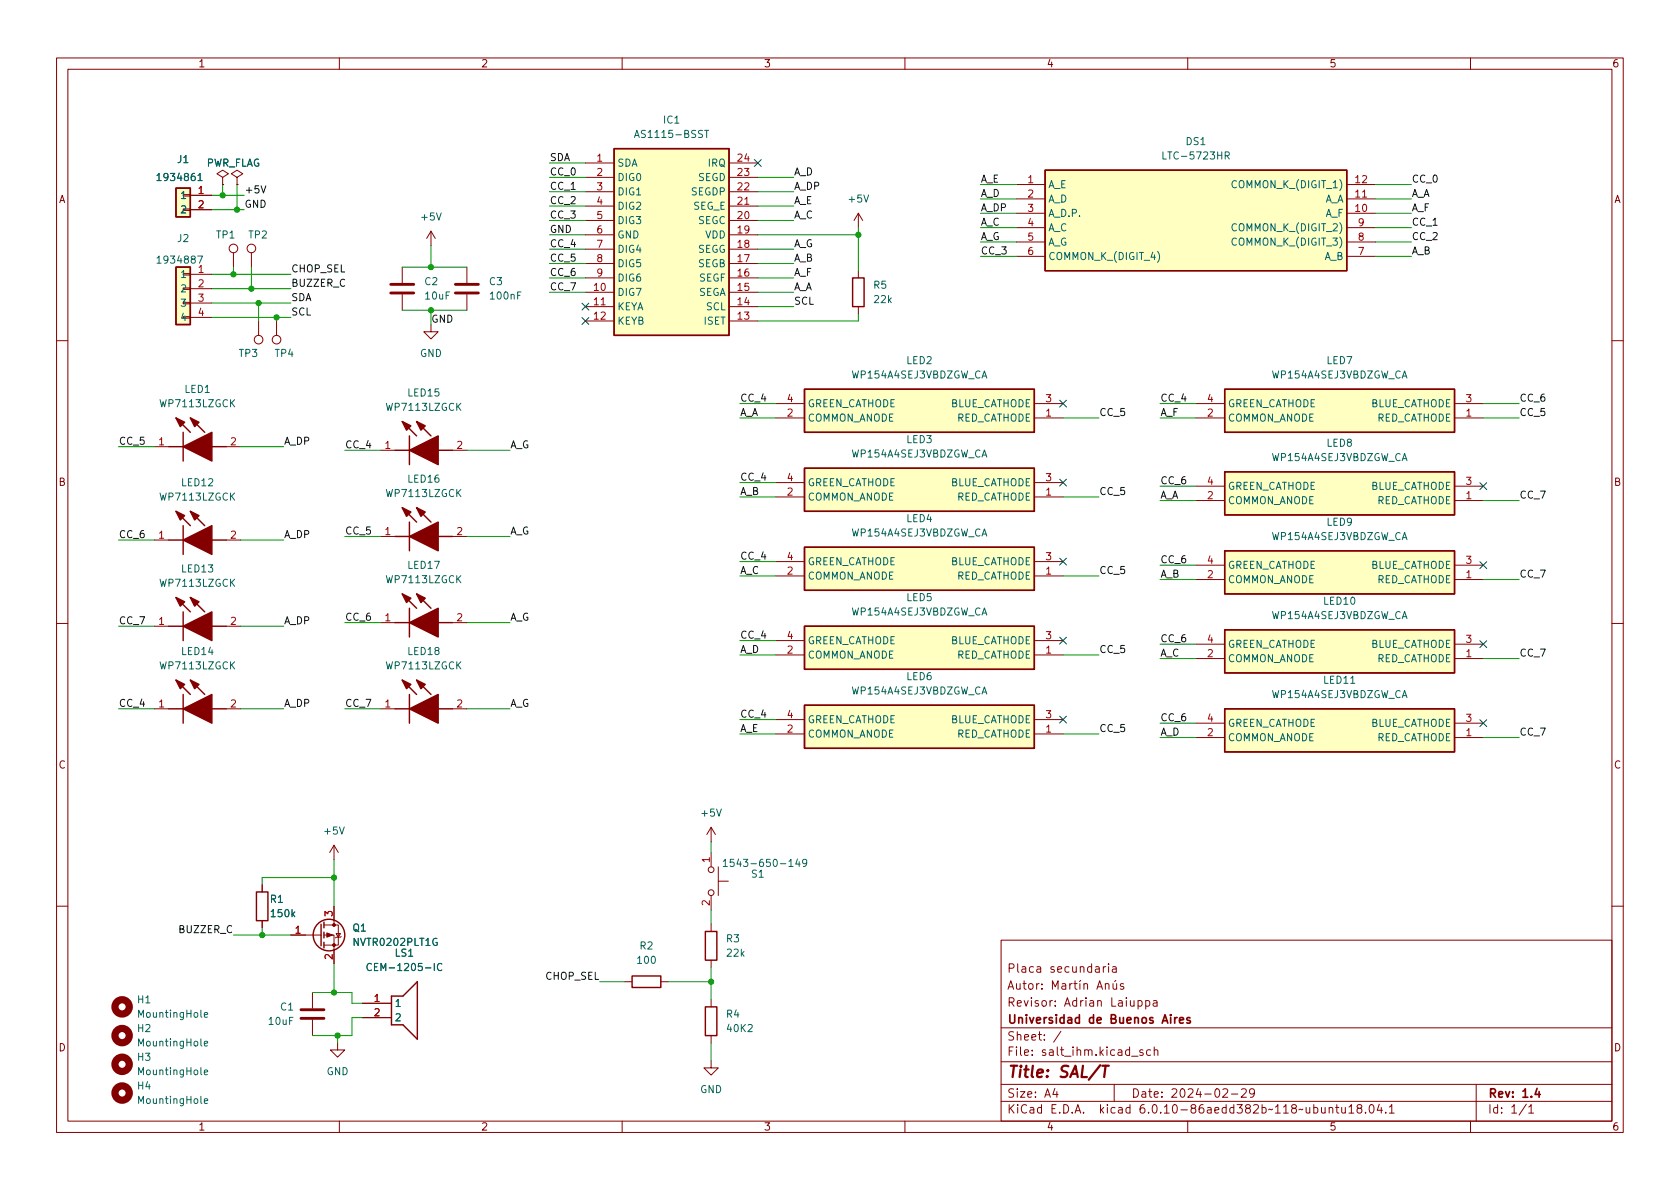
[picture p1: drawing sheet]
<svg xmlns="http://www.w3.org/2000/svg" width="297mm" height="210mm" viewBox="0 0 297 210" stroke-linecap="round" stroke-linejoin="round" font-family="sans-serif">
<g fill="none" stroke="#840000" stroke-width=".18">
<path d="M10 10.2h277v190.1h-277zM12 12.2h273v186.1h-273zM60 10.2v2M110 10.2v2M160 10.2v2M210 10.2v2M260 10.2v2M32.4 34.4h1.3v.3h-1.3zM33.7 34.5h3.8M33.7 37.1h3.8M39.4 31.4l1-.7-1-.6-1 .6 1 .7v1.2M39.4 32.6h.1"/>
<path d="M41.9 31.4l1-.7-1-.6-1 .6 1 .7v1.2M41.9 32.6h.1M103.5 28.8h5.1M103.5 31.4h5.1M103.5 39h5.1M103.5 36.4h5.1M103.5 33.9h5.1M128.9 28.8h5.1M128.9 31.4h5.1M128.9 39h5.1M128.9 36.4h5.1M128.9 33.9h5.1"/>
<path d="M151.8 37.7v2.6M151.8 37.7l-.8 1.3M151.8 37.7l.7 1.3M179.7 32.6h5.1M179.7 37.7h5.1M179.7 35.2h5.1M238.1 32.6h5.1M238.1 37.7h5.1M238.1 35.2h5.1M32.4 48.4h1.3v.2h-1.3zM33.7 48.5h3.8M33.7 51h3.8"/>
<path d="M33.7 53.6h3.8M33.7 56.1h3.8M41.3 44.7v2.5M44.4 44.7v2.5M45.7 56.8v2.5M48.9 56.8v2.5M71.1 47.2v2.8M71.1 52.1v2.8M76.2 57.4v1.3h1.3l-1.3 1.2-1.3-1.2h1.3M76.2 40.9l-.8 1.3M76.2 40.9v2.5M76.2 40.9l.8 1.3"/>
<path d="M82.5 47.2v2.8M82.5 52.1v2.8M103.5 51.7h5.1M103.5 54.2h5.1M103.5 56.8h5.1M103.5 49.1h5.1M103.5 46.6h5.1M103.5 44.1h5.1M103.5 41.5h5.1M128.9 51.7h5.1M128.9 54.2h5.1M128.9 56.8h5.1"/>
<path d="M128.9 49.1h5.1M128.9 46.6h5.1M128.9 44.1h5.1M128.9 41.5h5.1M151.8 47.9v1.2M151.8 54.2v1.3M179.7 40.3h5.1M179.7 42.8h5.1M179.7 45.3h5.1M238.1 40.3h5.1M238.1 42.8h5.1M238.1 45.3h5.1"/>
<path d="M10 60.2h2M27.3 79h2.5M40 79h2.5M67.3 79.6h2.5M80 79.6h2.5M137.2 73.9h5M137.2 71.4h5M182.9 73.9h5.1M182.9 71.4h5.1M211.5 73.9h5M211.5 71.4h5M257.2 73.9h5.1"/>
<path d="M257.2 71.4h5.1M285 60.2h2M27.3 95.5h2.5M40 95.5h2.5M67.3 94.9h2.5M80 94.9h2.5M137.2 87.9h5M137.2 85.3h5M137.2 99.3h5M182.9 87.9h5.1M182.9 85.3h5.1M182.9 99.3h5.1"/>
<path d="M211.5 88.5h5M211.5 86h5M211.5 99.9h5M257.2 88.5h5.1M257.2 86h5.1M257.2 99.9h5.1M10 110.2h2M27.3 110.7h2.5M40 110.7h2.5M67.3 110.1h2.5M80 110.1h2.5M137.2 101.8h5"/>
<path d="M137.2 115.8h5M137.2 113.3h5M182.9 101.8h5.1M182.9 115.8h5.1M182.9 113.3h5.1M211.5 116.5h5M211.5 113.9h5M211.5 102.5h5M257.2 116.5h5.1M257.2 113.9h5.1M257.2 102.5h5.1M285 110.2h2"/>
<path d="M27.3 125.3h2.5M40 125.3h2.5M67.3 125.3h2.5M80 125.3h2.5M137.2 129.8h5M137.2 127.2h5M182.9 129.8h5.1M182.9 127.2h5.1M211.5 130.4h5M211.5 127.9h5M257.2 130.4h5.1M257.2 127.9h5.1"/>
<path d="M46.4 156.5v1.2M59.1 149.5v2.5M59.1 149.5l-.8 1.2M59.1 149.5l.7 1.2M125.7 146.3v2.5M125.7 150.7v2.6M125.7 158.4v2.5M125.7 146.3l-.7 1.3M125.7 146.3l.8 1.3M127 155.8h1.8M127 153.3v5.1M10 160.2h2"/>
<path d="M46.4 162.8v1.3M51.4 165.3h5.4M55.2 175.5v2.8M57.3 165.3h1.8v5.1M57.3 163.6h2.5v3.5h-2.5M59.1 160.3v3.3M59.4 165.1h.8l-.4 .6zM60.3 165.6l-.1 .1h-.8l-.1 .2M64.1 177.4h5.1M64.1 180h5.1M110.5 173.6h1.3M116.8 173.6h1.3"/>
<path d="M125.7 163.4v1.3M125.7 169.8v1.3M125.7 176.8v1.2M177 166.3h108v32h-108zM178.2 174.9l.5-1.5 .5 1.5M178.4 174.5h.7M179.7 173.9l.1 1h.3l.3-.1M180.4 173.9v1M180.9 173.9h.5M181.1 173.4v1.3l.3 .2M182 174l.4-.1 .2 .3v.4l-.2 .3h-.4l-.1-.3v-.4zM183.3 173.9v1"/>
<path d="M183.7 173.9l-.3 .1-.1 .2M184.2 174.8v.1M184.2 174v.1M186.1 174.9v-1.5l.5 1.1 .5-1.1v1.5M187.8 174h.6v.9M188.4 174.3l-.5 .1a.29 .29 0 0 0-.2 .2 .29 .29 0 0 0 .2 .3h.5M189.1 173.9v1M189.6 173.9l-.3 .1-.2 .2M189.9 173.9h.5M190.1 173.4v1.3l.3 .2M190.9 173.9v1M191.1 173.4l-.2 .2"/>
<path d="M191.6 174.1l.3-.2 .3 .1 .1 .9M191.6 173.9v1M193.9 174.9l.5-1.5 .5 1.5M194.1 174.5h.7M195.1 170.9v1M195.4 174.1l.2-.2 .4 .1 .1 .9M195.4 173.9v1M195.5 170.9l-.3 .1-.1 .2M196 170.4v.2M196 170.9v1M196.7 171h.6l.1 .9M196.8 173.9l.1 1h.3l.2-.1"/>
<path d="M197.3 173.4l-.2 .2M197.4 171.3l-.5 .1a.29 .29 0 0 0-.3 .2 .29 .29 0 0 0 .3 .3h.5M197.4 173.9v1M198.6 174l-.3-.1-.2 .2v.3l.5 .1v.4h-.5M201.2 177l.4-.1 .3 .3v.4l-.1 .3h-.6M201.2 176.9v1.5M202.6 177l.4-.1 .3 .3v.4l-.2 .3h-.5M202.6 176.9v1.5M203.9 177h.6l.1 .9M204.6 177.3l-.5 .1a.29 .29 0 0 0-.2 .2 .29 .29 0 0 0 .2 .3h.5M285 160.2h2M55.2 180.3v2.8"/>
<path d="M59.7 184.4v1.3h1.3l-1.3 1.2-1.3-1.2h1.3M60 198.3v2M110 198.3v2M125.7 187.6v1.2h1.3l-1.3 1.3-1.2-1.3h1.2M125.7 183.1v1.3M160 198.3v2M177 194.8h108M177 191.8h108M177 187.8h108M177 181.8h108M186.5 192.5l-.4 1h1M186.9 193v1"/>
<path d="M187.6 182.4l-1.3 1.9M197 191.8v3M200.1 186.8h1.1M202.1 185.7l-.4-.1-.2 .2 .1 .3 .5 .1v.4h-.6M203.4 185.7l-.4-.1-.3 .3v.4l.2 .3h.5M204.1 185.8l.2-.2 .3 .1 .1 .9M204.1 185.1v1.5M210 198.3v2M216.2 192.7l.6-.2 .2 .2 .1 .3-1 1h1M217.7 193.5h1.2M219.5 192.7l.6-.2 .2 .2 .1 .3-1 1h1M221.8 193.2l-.3 .3-.4-.1-.2-.2 .2-.6 .4-.1 .2 .2a.99 .99 0 0 1-.3 1.3h-.3"/>
<path d="M235 196l.2-.2 .4 .1v.9M235 195.8v1M236.1 195.8h.6M236.4 195.3v1.3l.3 .2M237.2 195.8l.1 1h.3l.3-.1M237.9 195.8v1M238.5 195.8l.4-.5v1.5M238.5 196.8h.9M240.2 196l-.3-.3 .1-.2 .2-.2 .4 .1 .2 .2-.1 .2-.6 .2-.2 .3 .1 .4 .2 .1h.3l.3-.3-.1-.4-.2-.1M241.4 196.7v.1M242.3 195.4l.1-.1a.81 .81 0 0 1 .6 .7 .81 .81 0 0 1-.3 .8h-.1a.81 .81 0 0 1-.6-.6 .81 .81 0 0 1 .3-.8zM243.9 195.3l-.4 1h.9"/>
<path d="M244.2 195.8v1M245 196.7v.1M245.6 195.8l.5-.5v1.5M245.6 196.8h.9M260 198.3v2M261 191.8v6.5M269.9 195.3l-1.3 1.9M270.3 195.8l.4-.5v1.5M270.3 196.8h.9"/>
<circle cx="41.3" cy="43.9" r=".76"/>
<circle cx="44.4" cy="43.9" r=".76"/>
<circle cx="45.7" cy="60.1" r=".76"/>
<circle cx="48.9" cy="60.1" r=".76"/>
<circle cx="125.7" cy="153.8" r=".51"/>
<circle cx="125.7" cy="157.9" r=".51"/>
</g>
<path d="M207.7 179.9v1M208.1 179.9l-.3 .1-.1 .2M208.6 180.4l.7-.1-.1-.3-.4-.1-.2 .2v.8h.6M210.4 180l-.3-.1-.3 .2 .1 .3 .5 .1v.4h-.6M271.8 192.5l-.4 1h.9M272.1 193v1" fill="none" stroke="#840000" stroke-width=".3"/>
<path d="M194.9 188.5h1.1M195.5 188.5l-.3 2" fill="none" stroke="#840000" stroke-width=".4"/>
<g fill="none" stroke="#840000" stroke-width=".25">
<path d="M31.1 33.3h2.6v5h-2.6zM108.6 26.3h20.3v33h-20.3zM184.8 30.1h53.3v17.8h-53.3zM31.1 47.2h2.6v10.2h-2.6zM150.7 49.1h2.1v5.1h-2.1zM29.8 79h2.6M31.1 73.9l2.6 2.5M32.4 76.4v5.1M33.7 73.9l2.5 2.5M37.5 79h2.5M69.8 79.6h2.6M71.1 74.5l2.6 2.6"/>
<path d="M72.4 77.1v5.1M73.7 74.5l2.5 2.6M77.5 79.6h2.5M142.2 68.8h40.7v7.6h-40.7zM216.5 68.8h40.7v7.6h-40.7zM29.8 95.5h2.6M31.1 90.4l2.6 2.6M32.4 93v5M33.7 90.4l2.5 2.6M37.5 95.5h2.5M69.8 94.9h2.6M71.1 89.8l2.6 2.5"/>
<path d="M72.4 92.3v5.1M73.7 89.8l2.5 2.5M77.5 94.9h2.5M142.2 82.8h40.7v7.6h-40.7zM142.2 96.8h40.7v7.6h-40.7zM216.5 83.4h40.7v7.7h-40.7zM216.5 97.4h40.7v7.6h-40.7zM29.8 110.7h2.6M31.1 105.7l2.6 2.5M32.4 108.2v5.1M33.7 105.7l2.5 2.5M37.5 110.7h2.5"/>
<path d="M69.8 110.1h2.6M71.1 105l2.6 2.6M72.4 107.6v5M73.7 105l2.5 2.6M77.5 110.1h2.5M142.2 110.7h40.7v7.7h-40.7zM216.5 111.4h40.7v7.6h-40.7zM29.8 125.3h2.6M31.1 120.3l2.6 2.5M32.4 122.8v5.1M33.7 120.3l2.5 2.5M37.5 125.3h2.5"/>
<path d="M69.8 125.3h2.6M71.1 120.3l2.6 2.5M72.4 122.8v5.1M73.7 120.3l2.5 2.5M77.5 125.3h2.5M142.2 124.7h40.7v7.6h-40.7zM216.5 125.3h40.7v7.7h-40.7zM45.3 157.7h2.1v5.1h-2.1zM56.8 163.4v3.9M57.3 163.1v1M57.3 164.8v1.1M57.3 166.6v1"/>
<path d="M69.2 176.1h2l2.6-2.5v10.2l-2.6-2.6h-2zM111.8 172.6h5v2h-5zM124.7 178h2v5.1h-2zM124.7 164.7h2v5.1h-2z"/>
<circle cx="58.2" cy="165.3" r="2.79"/>
</g>
<g fill="#840000" stroke="#840000" stroke-width=".18">
<path d="M57.8 165l1 .3-1 .4z"/>
<circle cx="59.1" cy="167.1" r=".25"/>
<circle cx="59.1" cy="163.6" r=".25"/>
</g>
<g fill="none" stroke="#006464" stroke-width=".18">
<path d="M27.8 31l.3-.3v1.2M27.8 31.9h.7M35 31.9h.7M112.2 24.3l.4-1.3 .4 1.3M124.6 23h.7M205.6 26.9v1.2h.6M216.6 27.5h.6l.2-.2-.1-.3-.7-.1v1.2M216.9 27.5l.5 .6M27.8 45.6l.3-.3v1.2M27.8 46.5h.7M35 45.3h.8l-.5 1.2M127.9 152.3l.3-.3v1.2"/>
<path d="M127.9 153.2h.7M129.8 152h-.7v.6l.2-.2 .4 .1 .1 .2v.4l-.2 .1-.5-.1M141 151.9l-.3 .9h.8M142.6 152.5l-.2 .2h-.4l-.1-.2 .1-.5h.4l.2 .1a.84 .84 0 0 1-.3 1.1h-.3M36.1 179.5l.6-.2v-.2l-.4-.1-.2 .2 .1 .6h.5M65.7 170.5a.6 .6 0 0 0-.9 .4 .6 .6 0 0 0 .6 .7l.3-.1M78.1 170.5a.6 .6 0 0 0-.8 .4 .6 .6 0 0 0 .6 .7l.2-.1M36.1 194.7l.6-.1v-.3h-.4l-.2 .2 .1 .6h.5M36.1 189.6l.6-.1v-.2l-.4-.1-.2 .2 .1 .6h.5M36.1 184.5l.6-.1v-.2l-.4-.1-.2 .2 .1 .6h.5"/>
</g>
<g fill="#ffffc2" stroke="#ffffc2" stroke-width=".18">
<path d="M31.1 47.2h2.6v10.2h-2.6z"/>
<path d="M216.5 111.4h40.7v7.6h-40.7z"/>
<path d="M216.5 83.4h40.7v7.7h-40.7z"/>
<path d="M216.5 68.8h40.7v7.6h-40.7z"/>
<path d="M216.5 97.4h40.7v7.6h-40.7z"/>
<path d="M142.2 82.8h40.7v7.6h-40.7z"/>
<path d="M142.2 68.8h40.7v7.6h-40.7z"/>
<path d="M142.2 96.8h40.7v7.6h-40.7z"/>
<path d="M216.5 125.3h40.7v7.7h-40.7z"/>
<path d="M108.6 26.3h20.3v33h-20.3z"/>
<path d="M142.2 110.7h40.7v7.7h-40.7z"/>
<path d="M31.1 33.3h2.6v5h-2.6z"/>
<path d="M142.2 124.7h40.7v7.6h-40.7z"/>
<path d="M184.8 30.1h53.3v17.8h-53.3z"/>
</g>
<path d="M69.1 51.8h4.1M69.1 50.3h4.1M80.5 51.8h4.1M80.5 50.3h4.1M53.2 178.6h4.1M53.2 180.1h4.1" fill="none" stroke="#840000" stroke-width=".51"/>
<g fill="#840000" stroke="#840000" stroke-width=".25">
<path d="M32.4 95.5l5.1-2.5v5z"/>
<path d="M31.1 90.4l1.5 .8-.7 .7z"/>
<path d="M33.7 90.4l1.5 .8-.8 .7z"/>
<path d="M32.4 110.7l5.1-2.5v5.1z"/>
<path d="M31.1 105.7l1.5 .7-.7 .8z"/>
<path d="M33.7 105.7l1.5 .7-.8 .8z"/>
<path d="M32.4 125.3l5.1-2.5v5.1z"/>
<path d="M31.1 120.3l1.5 .7-.7 .8z"/>
<path d="M33.7 120.3l1.5 .7-.8 .8z"/>
<path d="M32.4 79l5.1-2.6v5.1z"/>
<path d="M31.1 73.9l1.5 .8-.7 .7z"/>
<path d="M33.7 73.9l1.5 .8-.8 .7z"/>
<path d="M72.4 125.3l5.1-2.5v5.1z"/>
<path d="M71.1 120.3l1.5 .7-.7 .8z"/>
<path d="M73.7 120.3l1.5 .7-.8 .8z"/>
<path d="M72.4 94.9l5.1-2.6v5.1z"/>
<path d="M71.1 89.8l1.5 .7-.7 .8z"/>
<path d="M73.7 89.8l1.5 .7-.8 .8z"/>
<path d="M72.4 79.6l5.1-2.5v5.1z"/>
<path d="M71.1 74.5l1.5 .8-.7 .8z"/>
<path d="M73.7 74.5l1.5 .8-.8 .8z"/>
<path d="M72.4 110.1l5.1-2.5v5z"/>
<path d="M71.1 105l1.5 .8-.7 .7z"/>
<path d="M73.7 105l1.5 .8-.8 .7z"/>
</g>
<g fill="none" stroke="#840000" stroke-width="1.3">
<circle cx="21.6" cy="178" r="1.27"/>
<circle cx="21.6" cy="188.2" r="1.27"/>
<circle cx="21.6" cy="193.3" r="1.27"/>
<circle cx="21.6" cy="183.1" r="1.27"/>
</g>
<path d="M46.2 32.9l.4 1.2 .4-1.2" fill="none" stroke="#0f0f0f" stroke-width=".18"/>
<g fill="none" stroke="#009600" stroke-width=".18">
<path d="M37.5 37.1h5.7M37.5 34.5h5.7M39.4 32.6v1.9M41.9 32.6v4.5M97.2 33.9h6.3M97.2 39h6.3M97.2 36.4h6.3M97.2 31.4h6.3M97.2 28.8h6.3M134 33.9h6.3M134 39h6.3M134 36.4h6.3"/>
<path d="M134 31.4h6.3M173.4 32.6h6.3M173.4 37.7h6.3M173.4 35.2h6.3M243.2 32.6h6.4M243.2 37.7h6.4M243.2 35.2h6.4M37.5 48.5h13.9M37.5 53.6h13.9M37.5 51h13.9M37.5 56.1h13.9M41.3 47.2v1.3"/>
<path d="M44.4 47.2v3.8M45.7 53.6v3.2M48.9 56.1v.7M71.1 54.9h11.4M71.1 47.2h11.4M76.2 43.4v3.8M76.2 54.9v2.5M97.2 51.7h6.3M97.2 49.1h6.3M97.2 44.1h6.3M97.2 41.5h6.3M97.2 46.6h6.3"/>
<path d="M134 51.7h6.3M134 49.1h6.3M134 44.1h6.3M134 41.5h17.8M134 54.2h6.3M134 46.6h6.3M151.8 40.3v7.6M151.8 55.5v1.3h-17.8M173.4 40.3h6.3M173.4 42.8h6.3M173.4 45.3h6.3M243.2 40.3h6.4"/>
<path d="M243.2 42.8h6.4M243.2 45.3h6.4M21 79h6.3M42.5 79h7.7M61 79.6h6.3M82.5 79.6h7.7M130.8 71.4h6.4M130.8 73.9h6.4M188 73.9h6.3M205.1 71.4h6.4M205.1 73.9h6.4M262.3 71.4h6.3"/>
<path d="M262.3 73.9h6.3M21 95.5h6.3M42.5 95.5h7.7M61 94.9h6.3M82.5 94.9h7.7M130.8 87.9h6.4M130.8 85.3h6.4M130.8 99.3h6.4M188 87.9h6.3M205.1 86h6.4M205.1 88.5h6.4M205.1 99.9h6.4"/>
<path d="M262.3 88.5h6.3M21 110.7h6.3M42.5 110.7h7.7M61 110.1h6.3M82.5 110.1h7.7M130.8 101.8h6.4M130.8 115.8h6.4M130.8 113.3h6.4M188 101.8h6.3M188 115.8h6.3M205.1 116.5h6.4M205.1 102.5h6.4"/>
<path d="M205.1 113.9h6.4M262.3 116.5h6.3M262.3 102.5h6.3M21 125.3h6.3M42.5 125.3h7.7M61 125.3h6.3M82.5 125.3h7.7M130.8 127.2h6.4M130.8 129.8h6.4M188 129.8h6.3M205.1 130.4h6.4M205.1 127.9h6.4"/>
<path d="M262.3 130.4h6.3M59.1 155.2h-12.7v1.3M59.1 152v8.3M125.7 148.8v1.9M41.3 165.3h10.1M46.4 164.1v1.2M55.2 175.5h7v1.9h1.9M59.1 170.4v5.1M64.1 180h-1.9v3.1h-7M106 173.6h4.5M118.1 173.6h7.6M125.7 160.9v2.5"/>
<path d="M125.7 171.1v5.7M59.7 183.1v1.3M125.7 184.4v3.2"/>
</g>
<g fill="none" stroke="#000084" stroke-width=".18">
<path d="M133.4 28.2l1.2 1.2M134.6 28.2l-1.2 1.2M102.9 53.6l1.2 1.2M102.9 56.2l1.2 1.2M104.1 53.6l-1.2 1.2M104.1 56.2l-1.2 1.2M187.4 70.8l1.2 1.2M188.6 70.8l-1.2 1.2M187.4 84.7l1.2 1.2M187.4 98.7l1.2 1.2M188.6 84.7l-1.2 1.2M188.6 98.7l-1.2 1.2"/>
<path d="M261.6 99.3l1.3 1.3M261.6 85.4l1.3 1.2M262.9 99.3l-1.3 1.3M262.9 85.4l-1.3 1.2M187.4 112.7l1.2 1.2M188.6 112.7l-1.2 1.2M261.6 113.3l1.3 1.2M262.9 113.3l-1.3 1.2M187.4 126.6l1.2 1.3M188.6 126.6l-1.2 1.3M261.6 127.3l1.3 1.2M262.9 127.3l-1.3 1.2"/>
</g>
<g fill="#009600" stroke="#009600" stroke-width=".18">
<circle cx="151.8" cy="41.5" r=".46"/>
<circle cx="48.9" cy="56.1" r=".46"/>
<circle cx="76.2" cy="47.2" r=".46"/>
<circle cx="76.2" cy="54.9" r=".46"/>
<circle cx="39.4" cy="34.5" r=".46"/>
<circle cx="44.4" cy="51" r=".46"/>
<circle cx="45.7" cy="53.6" r=".46"/>
<circle cx="41.3" cy="48.5" r=".46"/>
<circle cx="41.9" cy="37.1" r=".46"/>
<circle cx="59.1" cy="175.5" r=".46"/>
<circle cx="59.1" cy="155.2" r=".46"/>
<circle cx="125.7" cy="173.6" r=".46"/>
<circle cx="46.4" cy="165.3" r=".46"/>
<circle cx="59.7" cy="183.1" r=".46"/>
</g>
<text font-size="2.8" fill="#840000" x="178" y="190.6">Title: SAL/T</text>
<g font-size="2.1" fill="#840000">
<text x="178" y="172">Placa secundaria</text>
<text x="178" y="178">Revisor: Adrian Laiuppa</text>
<text x="178" y="184">Sheet: /</text>
<text x="178" y="181">Universidad de Buenos Aires</text>
<text x="178" y="186.7">File: salt_ihm.kicad_sch</text>
<text x="178" y="196.9">KiCad E.D.A. kicad 6.0.10-86aedd382b~118~ubuntu18.04.1</text>
<text x="178" y="194.1">Size: A4</text>
<text x="200" y="194.1">Date: 2024-02-29</text>
<text x="263" y="194.1">Rev: 1.4</text>
<text x="263" y="196.9">Id: 1/1</text>
</g>
<g font-size="1.8" fill="#840000">
<text x="35" y="11.9">1</text>
<text x="85" y="11.9">2</text>
<text x="135" y="11.9">3</text>
<text x="185" y="11.9">4</text>
<text x="235" y="11.9">5</text>
<text x="285" y="11.9">6</text>
<text x="10.3" y="35.9">A</text>
<text x="285.3" y="35.9">A</text>
<text x="10.3" y="85.9">B</text>
<text x="285.3" y="85.9">B</text>
<text x="10.3" y="135.9">C</text>
<text x="285.3" y="135.9">C</text>
<text x="10.3" y="185.9">D</text>
<text x="285.3" y="185.9">D</text>
<text x="35" y="199.9">1</text>
<text x="85" y="199.9">2</text>
<text x="135" y="199.9">3</text>
<text x="185" y="199.9">4</text>
<text x="235" y="199.9">5</text>
<text x="285" y="199.9">6</text>
</g>
<g font-size="1.8" fill="#006464">
<text x="117.4" y="21.8">IC1</text>
<text x="31.4" y="28.8">J1</text>
<text x="36.3" y="29.5">PWR_FLAG</text>
<text x="109.1" y="29.5">SDA</text>
<text x="112.9" y="24.4">AS1115-BSST</text>
<text x="125.3" y="29.5">IRQ</text>
<text x="206.2" y="28.2">LTC-5723HR</text>
<text x="209.7" y="25.6">DS1</text>
<text x="28.3" y="32">1934861</text>
<text x="32.2" y="35.2">1</text>
<text x="109.1" y="32">DIG0</text>
<text x="109.1" y="34.5">DIG1</text>
<text x="122.2" y="34.5">SEGDP</text>
<text x="123.4" y="32">SEGD</text>
<text x="150.2" y="35.8">+5V</text>
<text x="185.3" y="33.3">A_E</text>
<text x="185.3" y="35.8">A_D</text>
<text x="218.3" y="33.3">COMMON_K_(DIGIT_1)</text>
<text x="234.1" y="35.8">A_A</text>
<text x="32.2" y="37.7">2</text>
<text x="74.6" y="39">+5V</text>
<text x="109.1" y="37.1">DIG2</text>
<text x="109.1" y="39.6">DIG3</text>
<text x="122.5" y="37.1">SEG_E</text>
<text x="123.4" y="39.6">SEGC</text>
<text x="185.3" y="38.3">A_D.P.</text>
<text x="185.3" y="40.9">A_C</text>
<text x="218.3" y="40.9">COMMON_K_(DIGIT_2)</text>
<text x="234.3" y="38.3">A_F</text>
<text x="28.3" y="46.6">1934887</text>
<text x="31.4" y="42.8">J2</text>
<text x="38.3" y="42.2">TP1</text>
<text x="44" y="42.2">TP2</text>
<text x="109.1" y="42.2">GND</text>
<text x="109.1" y="44.7">DIG4</text>
<text x="109.1" y="47.2">DIG5</text>
<text x="123.3" y="44.7">SEGG</text>
<text x="123.4" y="47.2">SEGB</text>
<text x="124.7" y="42.2">VDD</text>
<text x="185.3" y="43.4">A_G</text>
<text x="185.3" y="46">COMMON_K_(DIGIT_4)</text>
<text x="218.3" y="43.4">COMMON_K_(DIGIT_3)</text>
<text x="234.1" y="46">A_B</text>
<text x="32.2" y="49.1">1</text>
<text x="32.2" y="51.7">2</text>
<text x="75.1" y="50.4">C2</text>
<text x="75.3" y="53">10uF</text>
<text x="86.5" y="50.4">C3</text>
<text x="86.8" y="53">100nF</text>
<text x="109.1" y="52.3">DIG7</text>
<text x="109.1" y="49.8">DIG6</text>
<text x="123.4" y="52.3">SEGA</text>
<text x="123.6" y="49.8">SEGF</text>
<text x="154.5" y="51">R5</text>
<text x="154.6" y="53.6">22k</text>
<text x="32.2" y="54.2">3</text>
<text x="32.2" y="56.8">4</text>
<text x="109.1" y="54.9">KEYA</text>
<text x="109.1" y="57.4">KEYB</text>
<text x="124.5" y="57.4">ISET</text>
<text x="124.9" y="54.9">SCL</text>
<text x="42.3" y="63.1">TP3</text>
<text x="48.6" y="63.1">TP4</text>
<text x="74.2" y="63.1">GND</text>
<text x="160.3" y="64.4">LED2</text>
<text x="234.6" y="64.4">LED7</text>
<text x="32.7" y="69.5">LED1</text>
<text x="72.2" y="70.1">LED15</text>
<text x="150.7" y="66.9">WP154A4SEJ3VBDZGW_CA</text>
<text x="225" y="66.9">WP154A4SEJ3VBDZGW_CA</text>
<text x="28.5" y="72">WP7113LZGCK</text>
<text x="68.5" y="72.6">WP7113LZGCK</text>
<text x="142.7" y="74.5">COMMON_ANODE</text>
<text x="142.7" y="72">GREEN_CATHODE</text>
<text x="167.8" y="72">BLUE_CATHODE</text>
<text x="168.9" y="74.5">RED_CATHODE</text>
<text x="217" y="74.5">COMMON_ANODE</text>
<text x="217" y="72">GREEN_CATHODE</text>
<text x="242.1" y="72">BLUE_CATHODE</text>
<text x="243.2" y="74.5">RED_CATHODE</text>
<text x="150.7" y="80.9">WP154A4SEJ3VBDZGW_CA</text>
<text x="160.3" y="78.4">LED3</text>
<text x="225" y="81.5">WP154A4SEJ3VBDZGW_CA</text>
<text x="234.6" y="79">LED8</text>
<text x="28.5" y="88.5">WP7113LZGCK</text>
<text x="32.2" y="86">LED12</text>
<text x="68.5" y="87.9">WP7113LZGCK</text>
<text x="72.2" y="85.3">LED16</text>
<text x="142.7" y="88.5">COMMON_ANODE</text>
<text x="142.7" y="86">GREEN_CATHODE</text>
<text x="167.8" y="86">BLUE_CATHODE</text>
<text x="168.9" y="88.5">RED_CATHODE</text>
<text x="217" y="89.1">COMMON_ANODE</text>
<text x="217" y="86.6">GREEN_CATHODE</text>
<text x="242.1" y="86.6">BLUE_CATHODE</text>
<text x="243.2" y="89.1">RED_CATHODE</text>
<text x="150.7" y="94.9">WP154A4SEJ3VBDZGW_CA</text>
<text x="160.3" y="92.3">LED4</text>
<text x="225" y="95.5">WP154A4SEJ3VBDZGW_CA</text>
<text x="234.6" y="93">LED9</text>
<text x="32.2" y="101.2">LED13</text>
<text x="72.2" y="100.6">LED17</text>
<text x="142.7" y="99.9">GREEN_CATHODE</text>
<text x="167.8" y="99.9">BLUE_CATHODE</text>
<text x="217" y="100.6">GREEN_CATHODE</text>
<text x="242.1" y="100.6">BLUE_CATHODE</text>
<text x="28.5" y="103.8">WP7113LZGCK</text>
<text x="68.5" y="103.1">WP7113LZGCK</text>
<text x="142.7" y="102.5">COMMON_ANODE</text>
<text x="160.3" y="106.3">LED5</text>
<text x="168.9" y="102.5">RED_CATHODE</text>
<text x="217" y="103.1">COMMON_ANODE</text>
<text x="234.1" y="106.9">LED10</text>
<text x="243.2" y="103.1">RED_CATHODE</text>
<text x="142.7" y="113.9">GREEN_CATHODE</text>
<text x="150.7" y="108.8">WP154A4SEJ3VBDZGW_CA</text>
<text x="167.8" y="113.9">BLUE_CATHODE</text>
<text x="225" y="109.5">WP154A4SEJ3VBDZGW_CA</text>
<text x="28.5" y="118.4">WP7113LZGCK</text>
<text x="32.2" y="115.8">LED14</text>
<text x="68.5" y="118.4">WP7113LZGCK</text>
<text x="72.2" y="115.8">LED18</text>
<text x="142.7" y="116.5">COMMON_ANODE</text>
<text x="168.9" y="116.5">RED_CATHODE</text>
<text x="217" y="117.1">COMMON_ANODE</text>
<text x="217" y="114.5">GREEN_CATHODE</text>
<text x="242.1" y="114.5">BLUE_CATHODE</text>
<text x="243.2" y="117.1">RED_CATHODE</text>
<text x="150.7" y="122.8">WP154A4SEJ3VBDZGW_CA</text>
<text x="160.3" y="120.3">LED6</text>
<text x="225" y="123.4">WP154A4SEJ3VBDZGW_CA</text>
<text x="234.1" y="120.9">LED11</text>
<text x="142.7" y="130.4">COMMON_ANODE</text>
<text x="142.7" y="127.9">GREEN_CATHODE</text>
<text x="167.8" y="127.9">BLUE_CATHODE</text>
<text x="168.9" y="130.4">RED_CATHODE</text>
<text x="217" y="131.1">COMMON_ANODE</text>
<text x="217" y="128.5">GREEN_CATHODE</text>
<text x="242.1" y="128.5">BLUE_CATHODE</text>
<text x="243.2" y="131.1">RED_CATHODE</text>
<text x="57.5" y="147.6">+5V</text>
<text x="124.1" y="144.4">+5V</text>
<text x="129.7" y="153.3">1543-650-149</text>
<text x="132.9" y="155.2">S1</text>
<text x="47.8" y="159.6">R1</text>
<text x="48.1" y="162.2">150k</text>
<text x="62.4" y="164.7">Q1</text>
<text x="62.7" y="167.3">NVTR0202PLT1G</text>
<text x="113.2" y="167.9">R2</text>
<text x="128.5" y="166.6">R3</text>
<text x="66.1" y="171.7">CEM-1205-IC</text>
<text x="69.9" y="169.2">LS1</text>
<text x="112.8" y="170.4">100</text>
<text x="128.6" y="169.2">22k</text>
<text x="24.3" y="177.4">H1</text>
<text x="24.7" y="180">MountingHole</text>
<text x="49.6" y="178.7">C1</text>
<text x="69.7" y="178">1</text>
<text x="128.5" y="180">R4</text>
<text x="24.3" y="182.5">H2</text>
<text x="24.7" y="185">MountingHole</text>
<text x="47.6" y="181.2">10uF</text>
<text x="69.7" y="180.6">2</text>
<text x="128.7" y="182.5">40K2</text>
<text x="24.3" y="187.6">H3</text>
<text x="24.7" y="190.1">MountingHole</text>
<text x="57.7" y="190.1">GND</text>
<text x="24.3" y="192.7">H4</text>
<text x="24.7" y="195.2">MountingHole</text>
<text x="123.8" y="193.3">GND</text>
</g>
<g font-size="1.8" fill="#0f0f0f">
<text x="97.2" y="28.5">SDA</text>
<text x="43.2" y="34.2">+5V</text>
<text x="97.2" y="33.6">CC_1</text>
<text x="97.2" y="31">CC_0</text>
<text x="140.3" y="31">A_D</text>
<text x="140.3" y="33.6">A_DP</text>
<text x="173.4" y="34.8">A_D</text>
<text x="173.4" y="32.3">A_E</text>
<text x="249.6" y="34.8">A_A</text>
<text x="249.6" y="32.3">CC_0</text>
<text x="43.2" y="36.7">GND</text>
<text x="97.2" y="38.6">CC_3</text>
<text x="97.2" y="41.2">GND</text>
<text x="97.2" y="36.1">CC_2</text>
<text x="140.3" y="38.6">A_C</text>
<text x="140.3" y="36.1">A_E</text>
<text x="173.4" y="39.9">A_C</text>
<text x="173.4" y="37.4">A_DP</text>
<text x="249.6" y="39.9">CC_1</text>
<text x="249.6" y="37.4">A_F</text>
<text x="97.2" y="43.7">CC_4</text>
<text x="97.2" y="46.3">CC_5</text>
<text x="140.3" y="43.7">A_G</text>
<text x="140.3" y="46.3">A_B</text>
<text x="173.4" y="45">CC_3</text>
<text x="173.4" y="42.4">A_G</text>
<text x="249.6" y="42.4">CC_2</text>
<text x="249.6" y="45">A_B</text>
<text x="51.4" y="53.2">SDA</text>
<text x="51.4" y="50.7">BUZZER_C</text>
<text x="51.4" y="48.2">CHOP_SEL</text>
<text x="97.2" y="51.3">CC_7</text>
<text x="97.2" y="48.8">CC_6</text>
<text x="140.3" y="48.8">A_F</text>
<text x="140.3" y="53.9">SCL</text>
<text x="140.3" y="51.3">A_A</text>
<text x="51.4" y="55.8">SCL</text>
<text x="76.2" y="57">GND</text>
<text x="130.8" y="71">CC_4</text>
<text x="205.1" y="71">CC_4</text>
<text x="268.6" y="71">CC_6</text>
<text x="130.8" y="73.6">A_A</text>
<text x="194.3" y="73.6">CC_5</text>
<text x="205.1" y="73.6">A_F</text>
<text x="268.6" y="73.6">CC_5</text>
<text x="21" y="78.6">CC_5</text>
<text x="50.2" y="78.6">A_DP</text>
<text x="61" y="79.3">CC_4</text>
<text x="90.2" y="79.3">A_G</text>
<text x="130.8" y="85">CC_4</text>
<text x="130.8" y="87.5">A_B</text>
<text x="194.3" y="87.5">CC_5</text>
<text x="205.1" y="88.2">A_A</text>
<text x="205.1" y="85.6">CC_6</text>
<text x="268.6" y="88.2">CC_7</text>
<text x="21" y="95.1">CC_6</text>
<text x="50.2" y="95.1">A_DP</text>
<text x="61" y="94.5">CC_5</text>
<text x="90.2" y="94.5">A_G</text>
<text x="130.8" y="99">CC_4</text>
<text x="130.8" y="101.5">A_C</text>
<text x="194.3" y="101.5">CC_5</text>
<text x="205.1" y="99.6">CC_6</text>
<text x="205.1" y="102.1">A_B</text>
<text x="268.6" y="102.1">CC_7</text>
<text x="21" y="110.4">CC_7</text>
<text x="50.2" y="110.4">A_DP</text>
<text x="61" y="109.8">CC_6</text>
<text x="90.2" y="109.8">A_G</text>
<text x="130.8" y="112.9">CC_4</text>
<text x="205.1" y="113.6">CC_6</text>
<text x="130.8" y="115.5">A_D</text>
<text x="194.3" y="115.5">CC_5</text>
<text x="205.1" y="116.1">A_C</text>
<text x="268.6" y="116.1">CC_7</text>
<text x="21" y="125">CC_4</text>
<text x="50.2" y="125">A_DP</text>
<text x="61" y="125">CC_7</text>
<text x="90.2" y="125">A_G</text>
<text x="130.8" y="126.9">CC_4</text>
<text x="130.8" y="129.4">A_E</text>
<text x="194.3" y="129.4">CC_5</text>
<text x="205.1" y="127.5">CC_6</text>
<text x="205.1" y="130.1">A_D</text>
<text x="268.6" y="130.1">CC_7</text>
<text x="31.8" y="165">BUZZER_C</text>
<text x="96.5" y="173.3">CHOP_SEL</text>
</g>
<g font-size="1.8" fill="#a90000">
<text x="105.6" y="28.6">1</text>
<text x="130.5" y="28.6">24</text>
<text x="35.1" y="34.3">1</text>
<text x="105.6" y="31.1">2</text>
<text x="105.6" y="33.6">3</text>
<text x="130.5" y="33.6">22</text>
<text x="130.5" y="31.1">23</text>
<text x="181.8" y="32.4">1</text>
<text x="181.8" y="34.9">2</text>
<text x="239.7" y="34.9">11</text>
<text x="239.7" y="32.4">12</text>
<text x="35.1" y="36.8">2</text>
<text x="105.6" y="36.2">4</text>
<text x="105.6" y="38.7">5</text>
<text x="105.6" y="41.3">6</text>
<text x="130.5" y="41.3">19</text>
<text x="130.5" y="38.7">20</text>
<text x="130.5" y="36.2">21</text>
<text x="181.8" y="37.5">3</text>
<text x="181.8" y="40">4</text>
<text x="239.7" y="37.5">10</text>
<text x="240.2" y="40">9</text>
<text x="105.6" y="43.8">7</text>
<text x="105.6" y="46.3">8</text>
<text x="130.5" y="46.3">17</text>
<text x="130.5" y="43.8">18</text>
<text x="181.8" y="42.5">5</text>
<text x="181.8" y="45.1">6</text>
<text x="240.2" y="45.1">7</text>
<text x="240.2" y="42.5">8</text>
<text x="35.1" y="48.3">1</text>
<text x="35.1" y="50.8">2</text>
<text x="35.1" y="53.3">3</text>
<text x="105.1" y="51.4">10</text>
<text x="105.1" y="54">11</text>
<text x="105.6" y="48.9">9</text>
<text x="130.5" y="54">14</text>
<text x="130.5" y="51.4">15</text>
<text x="130.5" y="48.9">16</text>
<text x="35.1" y="55.9">4</text>
<text x="105.1" y="56.5">12</text>
<text x="130.5" y="56.5">13</text>
<text x="139.2" y="71.1">4</text>
<text x="184.9" y="71.1">3</text>
<text x="213.5" y="71.1">4</text>
<text x="259.2" y="71.1">3</text>
<text x="139.2" y="73.7">2</text>
<text x="184.9" y="73.7">1</text>
<text x="213.5" y="73.7">2</text>
<text x="259.2" y="73.7">1</text>
<text x="28.1" y="78.7">1</text>
<text x="40.8" y="78.7">2</text>
<text x="68.1" y="79.4">1</text>
<text x="80.8" y="79.4">2</text>
<text x="139.2" y="87.6">2</text>
<text x="139.2" y="85.1">4</text>
<text x="184.9" y="87.6">1</text>
<text x="184.9" y="85.1">3</text>
<text x="213.5" y="88.3">2</text>
<text x="213.5" y="85.7">4</text>
<text x="259.2" y="88.3">1</text>
<text x="259.2" y="85.7">3</text>
<text x="28.1" y="95.2">1</text>
<text x="40.8" y="95.2">2</text>
<text x="68.1" y="94.6">1</text>
<text x="80.8" y="94.6">2</text>
<text x="139.2" y="101.6">2</text>
<text x="139.2" y="99.1">4</text>
<text x="184.9" y="101.6">1</text>
<text x="184.9" y="99.1">3</text>
<text x="213.5" y="99.7">4</text>
<text x="259.2" y="99.7">3</text>
<text x="213.5" y="102.2">2</text>
<text x="259.2" y="102.2">1</text>
<text x="28.1" y="110.5">1</text>
<text x="40.8" y="110.5">2</text>
<text x="68.1" y="109.8">1</text>
<text x="80.8" y="109.8">2</text>
<text x="139.2" y="113">4</text>
<text x="184.9" y="113">3</text>
<text x="213.5" y="113.7">4</text>
<text x="259.2" y="113.7">3</text>
<text x="139.2" y="115.6">2</text>
<text x="184.9" y="115.6">1</text>
<text x="213.5" y="116.2">2</text>
<text x="259.2" y="116.2">1</text>
<text x="28.1" y="125.1">1</text>
<text x="40.8" y="125.1">2</text>
<text x="68.1" y="125.1">1</text>
<text x="80.8" y="125.1">2</text>
<text x="139.2" y="129.5">2</text>
<text x="139.2" y="127">4</text>
<text x="184.9" y="129.5">1</text>
<text x="184.9" y="127">3</text>
<text x="213.5" y="130.2">2</text>
<text x="213.5" y="127.6">4</text>
<text x="259.2" y="130.2">1</text>
<text x="259.2" y="127.6">3</text>
<text x="125.5" y="152.5" transform="rotate(-90 125.5 152.5)">1</text>
<text x="125.5" y="160.1" transform="rotate(-90 125.5 160.1)">2</text>
<text x="52.2" y="165.1">1</text>
<text x="58.8" y="162" transform="rotate(-90 58.8 162)">3</text>
<text x="58.8" y="169.7" transform="rotate(-90 58.8 169.7)">2</text>
<text x="66.2" y="177.2">1</text>
<text x="66.2" y="179.7">2</text>
</g>
</svg>
